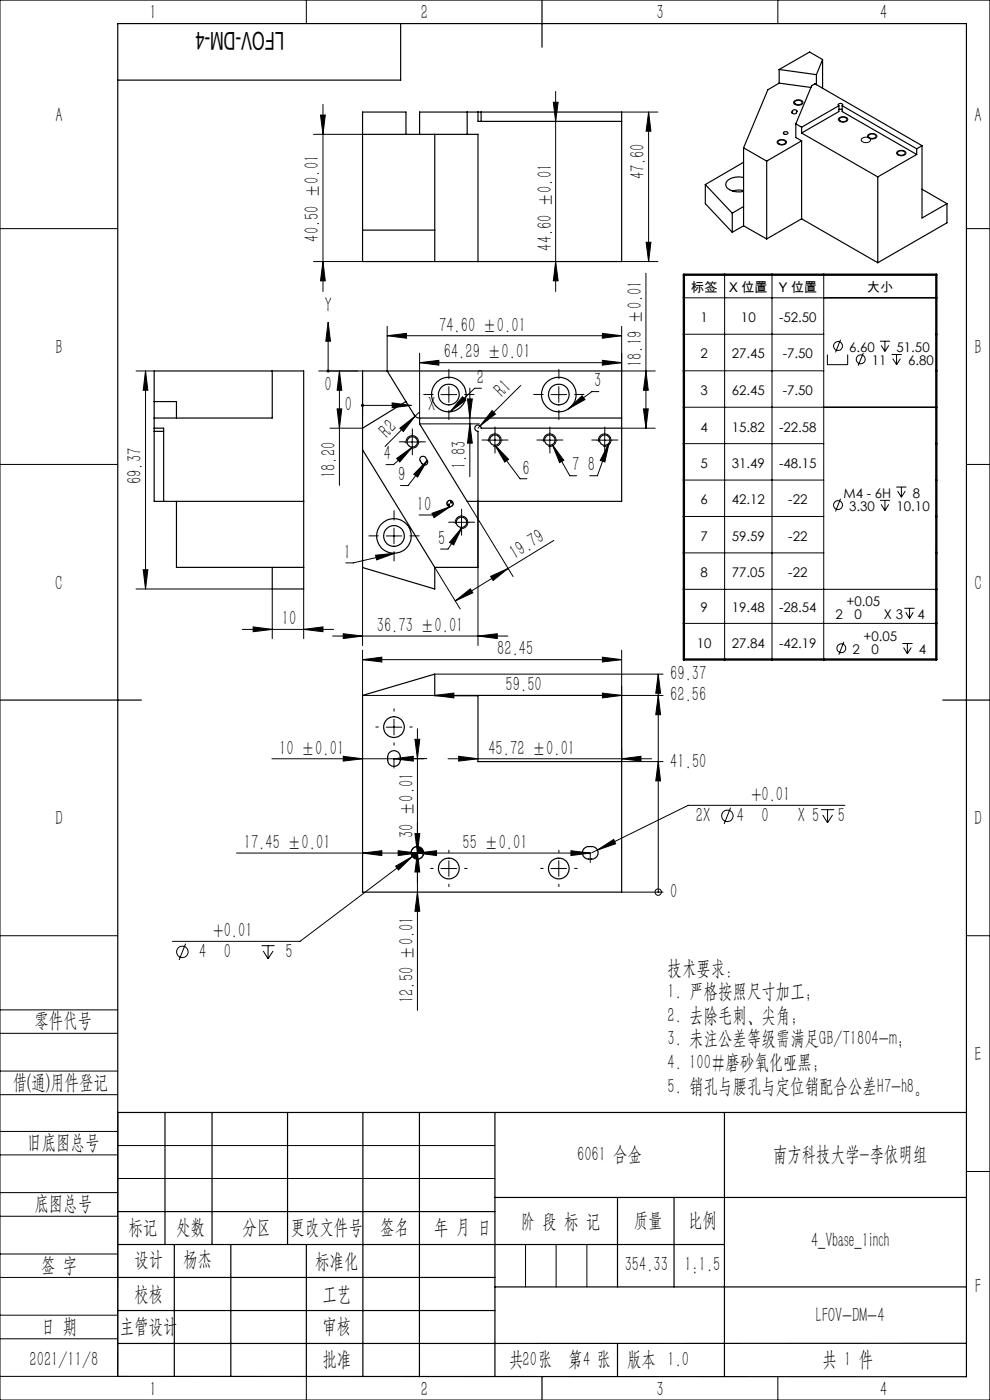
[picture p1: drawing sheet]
<svg xmlns="http://www.w3.org/2000/svg" width="210mm" height="297mm" viewBox="0 0 210 297" stroke-linecap="round" stroke-linejoin="round" font-family="sans-serif">
<g fill="none" stroke="#000" stroke-width=".21">
<path d="M0 0h210v297h-210zM65 0v5M117.9 19.4v42.4M165 0v5M66.5 28.5h10.4M68 24.4h1l-.5 4.1zM68.5 22.2v39.6M117.4 21.7h1l-.5 4zM131.9 23.8h7.7M137.6 23.8v31.7M137.6 23.8l.5 4h-1zM164.9 30a1.16 1.16 0 0 1 1.9 .2 1.13 1.13 0 0 1-1.9-.1z"/>
<path d="M168.5 21.5a1.25 1.25 0 0 1 1.8 .2 1.16 1.16 0 0 1-2 .2zM178 25a1.22 1.22 0 0 1 1.8 .4 1.14 1.14 0 0 1-2-.1zM182.8 29.4a1.2 1.2 0 0 1 1.9 .3 1.14 1.14 0 0 1-2-.1zM184.2 28.5a1.22 1.22 0 0 1 1.8 .4 1.14 1.14 0 0 1-2 0zM190.4 32.1a1.22 1.22 0 0 1 1.8 .4 1.14 1.14 0 0 1-2-.1zM0 48.5h25M66.5 55.5h10.4M68.5 55.5l.5 4.1h-1zM117.9 55.5l.5 4.1h-1zM131.9 55.5h7.7M137 58v32.8M137.1 51.4h1l-.5 4.1z"/>
<path d="M153.7 58.3v81.6M163.8 58.3v81.6M174.7 58.3v81.6M205 48.5h5M28.9 78.7h3.8M30.9 78.7v46.3M30.9 78.7l.5 4.1h-1zM67.6 78.7h9.3M69.6 72.4v6.3M69.6 68.3l.5 4.1h-1zM72 78.7v24.3M72 78.7l.5 4.1h-1z"/>
<path d="M76.9 79.7v8.3M82.1 71.2l4.1-.5v1.1zM82.1 69.2v9.5M82.1 71.2h49.8M89 76.9l4.1-.5v1.1zM89 74.9v13.8M89 76.9h42.9M127.8 70.7l4.1 .5-4.1 .6zM127.8 76.4l4.1 .5-4.1 .6zM131.9 69.2v9.5h7.1M137 78.7l.5 4.1h-1zM145.1 63.2h53.5"/>
<path d="M145.1 70.9h29.6M145.1 78.7h29.6M175.5 75.2v2.2h4.3v-2.2M178.3 72.1l-1.1 2.7M183.1 74.9l-1.1 2.7M186.7 72.4h2.1M186.9 73.3l.8 1.2M187.7 72.4v2.1M188.5 73.3l-.8 1.2M189.1 75.2h2.2M189.4 76.1l.8 1.3M190.2 75.2v2.2"/>
<path d="M191 76.1l-.8 1.3M0 98.5h25M70 90.8h6.9M71.5 86.7h1l-.5 4.1zM76.9 86h6.3M83.2 85.5l4.1 .5-4.1 .5zM84.1 97.3l3.4-2.4-2.7 3.1zM84.8 90.8l3.3-2.5-2.6 3.2zM85.8 93.8h3.3M86.1 94.1a1.34 1.34 0 0 1 1.2-1.7 1.34 1.34 0 0 1 1.5 1.5 1.34 1.34 0 0 1-1.7 1.1M87.5 94.9l-4 3.7h-1.6M87.5 92.1v3.3"/>
<path d="M88.1 88.3l-6.4 6.4M89 89.9h12.7M89 87.4l-.9 .9M90.6 97.7l-2 3.5-.8-.6zM90.6 97.7l-4 5.3h-1.7M93.5 83.7h3.4M95.2 82v3.4M98.1 84.2l.7 .7-3.3 2.4zM99.2 84.6h1l-.5 4.1zM99.7 89.9l.5 4.1h-1zM99.7 82.3v18.8M101.8 90.3l-.4 .5"/>
<path d="M102.1 82.4h-1.4l-5.2 4.9M103.3 93.4h3.3M103.7 93.7a1.34 1.34 0 0 1 1.1-1.7 1.34 1.34 0 0 1 1.5 1.4 1.34 1.34 0 0 1-1.7 1.2M104.4 87.1l.7 .7-3.3 2.5zM105 91.7v3.3M105 94.5l2.9 2.9-.8 .6zM105 94.5l5.3 7.1h1.5M110.5 81.8l-8.7 8.5M115 93.4h3.3M115.3 93.7a1.34 1.34 0 0 1 1.2-1.7 1.34 1.34 0 0 1 1.4 1.4 1.34 1.34 0 0 1-1.6 1.2M116.6 91.7v3.3M116.9 83.7h3.3"/>
<path d="M117.2 94.3l2.4 3.3-.9 .5zM117.2 94.3l3.7 6.6h1.4M118.5 82v3.4M120.5 86.8l3-2.8 .6 .8zM126.6 93.4h3.3M127 93.7a1.34 1.34 0 0 1 1.1-1.7 1.34 1.34 0 0 1 1.5 1.4 1.34 1.34 0 0 1-1.7 1.2M127 83.1h-1.4l-5.1 3.7M128.3 91.7v3.3M129.2 94l-.9 4-1-.3zM129.2 94l-2.5 6.9h-1.6M131.9 90.8h7.1M136.5 86.7h1l-.5 4.1z"/>
<path d="M145.1 86.4h53.5M145.1 94.1h29.6M205 98.5h5M79.7 117.8l4-.4-3.8 1.4zM81.9 113.7h3.3M83.6 112v3.4M83.7 117.4l-8.8 2h-1.6M91.6 108.9l3.9-1.4-3.4 2.3zM95.5 106.1l-.5 .3-.2 .4M95.5 107.5l-3.5 1.8h-3.1M96.1 106.8v.1a.66 .66 0 0 1-.6 .6M96.2 110.8h3.4"/>
<path d="M96.6 111.2a1.34 1.34 0 0 1 1.2-1.7 1.34 1.34 0 0 1 1.5 1.5 1.34 1.34 0 0 1-1.8 1.1M97.9 109.1v3.4M98 111.9l-1.8 3.7-.8-.5zM98 111.9l-3 4.6h-1.5M99.1 106.4l9.7 15.9M101.4 106.4v30.5M117.5 114.6l-20.9 12.9M145.1 101.8h29.6M145.1 109.6h29.6M145.1 117.3h29.6M178.3 105.8l-1.1 2.7M186.7 106.1h2.1"/>
<path d="M186.9 107l.8 1.3M187.7 106.1v2.2M188.5 107l-.8 1.3M190.1 103.3h2.2M190.4 104.2l.8 1.3M191.2 103.3v2.2M192 104.2l-.8 1.3M28.9 125h28.8v10.5M30.4 120.9h1l-.5 4.1zM51.4 133.5h19.4M53.7 133l4 .5-4 .5zM64.4 133.5l4.1-.5v1z"/>
<path d="M64.4 125v10.5M70.6 134.9h37.1M72.8 134.4l4.1 .5-4.1 .6zM76.9 120.4v16.5M76.9 139.9l4.1-.5v1zM76.9 137.9v9.6h63.8M76.9 139.9h55M92.2 120.4l5.4 8.8M96.6 127.5l3.2-2.6 .5 .9zM101.4 134.9l4.1-.5v1.1zM104.1 122.3l3.7-1.7-3.2 2.6zM127.8 139.4l4.1 .5-4.1 .5z"/>
<path d="M131.9 137.9v23.7h8.8M145.1 125h53.5M145.1 132.3h53.5M179 136.2l-1.1 2.7M191.4 136.5h2.2M191.7 137.4l.8 1.3M191.8 129h2.2M192.1 129.9l.8 1.3M192.5 136.5v2.2M192.9 129v2.2M193.3 137.4l-.8 1.3M193.7 129.9l-.8 1.3"/>
<path d="M81.9 154.3h3.3M83.6 152.6v3.3M88 156.8h1l-.5 4.1zM88.5 154.6v59.7M92.2 143h48.5M92.2 147.5l4.1-.5v1.1zM127.8 147l4.1 .5-4.1 .6zM139.6 143v46.3M139.6 147.5l.5 4.1h-1zM139.6 143l.5 4.1h-1zM72.8 160.4l4.1 .6-4.1 .5zM83.6 161l4.1-.6v1.1z"/>
<path d="M83.6 160.9v2M88 176.8h1l-.5 4.1zM88.5 179.6a1.33 1.33 0 0 0-1.3 1.3M90.5 160.9l-32.8 .1M95 161h43.2M97.3 160.4l4.1 .6-4.1 .5zM131.9 161l4.1-.6v1.1zM139.6 161.6l.5 4.1h-1zM155 171.3l-1.4 3.5M174.2 171.8h2.8M174.5 172.9l1 1.7M175.5 171.8v2.8"/>
<path d="M176.6 172.9l-1.1 1.7M179.2 170.8h-33.2l-19.3 9.5M0 198.5h25M50.2 181h75M76.9 181l4.1-.5v1zM83.9 183.8l3.6-2.1-3 2.9zM84.5 180.5l4 .5-4 .5zM86.5 180.9h2M87.5 181.7l-23.9 18h-27M88.5 180.9l.5 4.1h-1zM88.5 189.3l.5 4h-1zM88.5 181l4.1-.5v1z"/>
<path d="M89.6 180.1l-2.1 1.6M89.9 180.9a1.33 1.33 0 0 1-1.4 1.3M93.5 184.3h3.4M95.2 182.6v3.3M116.9 184.3h3.3M118.5 182.6v3.3M121.1 180.5l4.1 .5-4.1 .5zM125.2 180.9v2.1M126.7 180.3l3.5-2.2 .4 .9zM126.7 180.3l-1.2 .6M131.9 189.3h8.8M139.6 189.3h.1"/>
<path d="M205 198.5h5M0 214.2h25M0 219.2h25M39.4 200.2l-1.4 3.5M55.5 200.6h2.7M55.8 201.8l1.1 1.6M56.9 200.6v2.8M57.9 201.8l-1 1.6M0 232.2h25M0 227.2h25M25 236v56h-25M0 245h25"/>
<path d="M0 240h25M0 258h25M0 253h25M25 243h80M25 250h80M205 248.5h5M0 271h25M0 266h25M0 279h25M111.5 264v9M118 264v9M124.5 264v9"/>
<path d="M0 284h25M65 292.1v4.9M153.7 292h.1M165 292v5"/>
<circle cx="177.8" cy="73.4" r=".95"/>
<circle cx="182.6" cy="76.2" r=".95"/>
<circle cx="177.8" cy="107.2" r=".94"/>
<circle cx="178.5" cy="137.5" r=".94"/>
<circle cx="154.3" cy="173.1" r="1.22"/>
<circle cx="139.6" cy="189.2" r=".68"/>
<circle cx="38.7" cy="201.9" r="1.22"/>
</g>
<path d="M145.1 58.3h53.5v81.6h-53.5z" fill="none" stroke="#000" stroke-width=".5"/>
<g fill="none" stroke="#000" stroke-width=".21" stroke-dasharray="30.5 1.3 1.3 1.3">
<path d="M85.8 93.7h-1.1M87.5 92.1v-1.1M87.5 95.4v1.1M89.1 93.7h1.1M91.9 83.7h-2M95.2 80.3v-2M95.2 87v2M98.6 83.7h2M103.3 93.4h-1.1M105 91.7v-1.1M105 95v1.1M106.7 93.4h1.1"/>
<path d="M115 93.4h-1.1M115.2 83.7h-2M116.6 91.7v-1.1M116.6 95v1.1M118.3 93.4h1.1M118.6 80.3v-2M118.6 87v2M121.9 83.7h2M126.6 93.4h-1.1M128.3 91.7v-1.1M128.3 95v1.1M130 93.4h1.1"/>
<path d="M80.3 113.7h-2M83.6 110.3v-2M83.6 117v2M86.9 113.7h2M96.3 110.8h-1.1M97.9 109.1v-1.1M97.9 112.5v1.1M99.6 110.8h1.1M80.3 154.2h-.6M83.6 150.9v-.5M83.6 157.6v.5M86.9 154.2h.6"/>
<path d="M91.9 184.2h-.5M95.2 180.9v-.5M95.2 187.6v.5M98.6 184.2h.5M115.2 184.2h-.5M118.6 180.9v-.5M118.6 187.6v.5M121.9 184.2h.5"/>
</g>
<g fill="none" stroke="#000" stroke-width=".25">
<path d="M85 5v12h-60M115 0v10M165.3 17.6l-2.4 1.4-5.2 12.4M165.3 17.6l6.7 1M165.3 14.7l7.9 1.1M165.3 14.7v2.9M173.2 15.8v2.2M174.5 12.6l-1.3 3.2M174.5 12.6l-2.8-1.6-6.4 3.7M174.5 12.6v6.1M76.9 28.5h24.5v27M92.2 28.5v27"/>
<path d="M99.1 23.8v4.7M101.4 23.8h.7M101.4 23.8h-12.4v4.7M101.4 23.8v1.9h30.5M102.1 23.8h29.8v31.7h-55v-31.7h9.2v4.7M102.1 23.8v1.9M149.6 39.2l5.7 6M149.6 39.2v4l5.7 6.1M157.7 37.7a3.1 3.1 0 0 0-3.7 1.2 1.78 1.78 0 0 0 1.8 1.7h1.9M157.7 31.4l4.9 2.8M157.7 31.4v16.5M157.7 34.4l-8.1 4.8"/>
<path d="M162.6 34.2v16.5M165.1 29.9a1 1 0 0 1 1.6 .3 .88 .88 0 0 1-.9 .5 .88 .88 0 0 1-.8-.6zM166.2 28h.1a.41 .41 0 0 1 .6-.1 .41 .41 0 0 1 .1 .5 .46 .46 0 0 1-.5 .1 .46 .46 0 0 1-.3-.5zM168 23.8v.1M168.1 23.5a.53 .53 0 0 1 .5-.2 .53 .53 0 0 1 .5 .3 .55 .55 0 0 1-.5 .6 .55 .55 0 0 1-.6-.4M168.1 23.5l-.1 .3M168.1 23.5v.6M168.7 21.4a.91 .91 0 0 1 1.4 .5 .97 .97 0 0 1-1.6-.2zM168.8 26.3v2.9l1.2 .7M168.8 26.3l1.2 .7M168.8 26.3l3.4-8.1 .7-.4 22.7 13.1M170 27v1.2"/>
<path d="M170 29.9v16.5M170 28.2l16.2 9.3M170 29.9l-7.4 4.3M177.9 22.4a.35 .35 0 0 1 .1-.5 .35 .35 0 0 1 .5 .1l.3 .2-.2 .2M177.9 23.2h.7M177.9 22.4l-7.9 4.6M177.9 22.4v1.3l-7.9 4.5M178.1 25.1a1.01 1.01 0 0 1 1.6 .3 .88 .88 0 0 1-.9 .4 .88 .88 0 0 1-.8-.6zM178.6 22.4l15.9 9.2M178.6 22.4v1.3l15.9 9.1M184.4 28.6a1 1 0 0 1 1.4 .3 .88 .88 0 0 1-.8 .5 .88 .88 0 0 1-.8-.6zM186.2 37.5v18.2"/>
<path d="M190.5 32.2a1 1 0 0 1 1.5 .3 .88 .88 0 0 1-.8 .5 .88 .88 0 0 1-.8-.7zM194.5 32.8l-8.3 4.7M194.5 31.6v1.2M195.6 30.9l-1.1 .7M195.6 30.9v15.3l5.3-3M76.9 48.8h15.3M155.3 45.2v4.1M157.7 40.4a4.4 4.4 0 0 0-2.3 .1M157.7 47.9l4.9 2.8M157.7 43.8l-2.4 1.4M157.7 47.9l-2.4 1.4M170 46.4l16.2 9.3"/>
<path d="M170 46.4l-7.4 4.3M195.6 40.1l5.3 3.1M200.9 43.2v4.1l-14.7 8.4M57.7 78.7v10h-25M82.1 78.7l4 6.5M32.7 90.8v.7M32.7 85.2h4.7v3.5M32.7 90.8h2v15.6M32.7 91.5v14.9h31.7M32.7 90.8v-12.1h31.7v46.3h-6.7v-4.6M32.7 91.5h2M76.9 95.4l15.3 25"/>
<path d="M86.1 85.2l1.8 2.8a1.21 1.21 0 0 0 1.1 .7M86.1 85.2l-9.2 5.6M89 88.7v1.2l10.1 16.5h32.8v-27.7h-55v41.7l15.3 4.6v-4.6M89 88.7h42.9M89.1 97.1l.4-.3h.5l.6 .9a.66 .66 0 0 1-.2 .9 .66 .66 0 0 1-.9-.2l-.4-.8zM131.9 90.8h-29.8a.66 .66 0 0 0-.7-.6 .66 .66 0 0 0-.7 .6 .66 .66 0 0 0 .7 .7v28.9h-9.2M37.4 106.4v14h27M0 148.5h30M76.9 147.5l15.3-4.5v4.6h9.2v14h30.5v27.7h-55zM82.6 159.6a1.44 1.44 0 0 1 1.8-.1 1.44 1.44 0 0 1 .5 1.8 1.34 1.34 0 0 1-1.3 1.3 1.34 1.34 0 0 1-1.4-1.3l.1-1zM200 148.5h10M123.8 180.2a1.9 1.9 0 0 1 3.1 .5 1.49 1.49 0 0 1-2 1.5 1.34 1.34 0 0 1-1.1-2z"/>
<path d="M25 236h180M35 236v28M45 236v28M61 236v28M77 236v56M89 236v56M105 236v56M153.7 236v56M25 257h80M105 254h100M131 254v19M143 254v19"/>
<path d="M25 264h128.7M25 271h80M25 278h80M37 264v28M49 264v28M65 264.1v28M105 273h100M25 292l180 .1v-287.1h-180v287M115 292v5M131 285v7M205 285h-180"/>
<circle cx="87.5" cy="93.8" r="1.1"/>
<circle cx="95.2" cy="83.7" r="2.2"/>
<circle cx="95.2" cy="83.7" r="3.7"/>
<circle cx="105" cy="93.4" r="1.1"/>
<circle cx="116.6" cy="93.4" r="1.1"/>
<circle cx="118.5" cy="83.7" r="2.2"/>
<circle cx="118.5" cy="83.7" r="3.7"/>
<circle cx="128.3" cy="93.4" r="1.1"/>
<circle cx="83.6" cy="113.7" r="2.19"/>
<circle cx="83.6" cy="113.7" r="3.7"/>
<circle cx="95.5" cy="106.8" r=".66"/>
<circle cx="97.9" cy="110.8" r="1.1"/>
<circle cx="83.6" cy="154.2" r="2.2"/>
<circle cx="88.5" cy="180.9" r="1.32"/>
<circle cx="95.2" cy="184.3" r="2.19"/>
<circle cx="118.5" cy="184.3" r="2.19"/>
</g>
<g fill="#000">
<path d="M84.8 90.8l3.3-2.5-2.6 3.2zM104.4 87.1l.7 .7-3.3 2.5z"/>
<path d="M68 24.4h1l-.5 4.1zM68.5 55.5l.5 4.1h-1zM88 156.8h1l-.5 4.1zM88.5 180.9l.5 4.1h-1zM88 176.8h1l-.5 4.1zM88.5 189.3l.5 4h-1z"/>
<path d="M137.6 23.8l.5 4h-1zM137.1 51.4h1l-.5 4.1zM117.4 21.7h1l-.5 4zM117.9 55.5l.5 4.1h-1z"/>
<path d="M30.9 78.7l.5 4.1h-1zM30.4 120.9h1l-.5 4.1z"/>
<path d="M72 78.7l.5 4.1h-1zM71.5 86.7h1l-.5 4.1z"/>
<path d="M82.1 71.2l4.1-.5v1.1zM127.8 70.7l4.1 .5-4.1 .6z"/>
<path d="M89 76.9l4.1-.5v1.1zM127.8 76.4l4.1 .5-4.1 .6zM83.9 183.8l.6 .8 3-2.9zM126.7 180.3l3.9-1.3-.4-.9z"/>
<path d="M99.7 89.9l.5 4.1h-1zM99.2 84.6h1l-.5 4.1z"/>
<path d="M136.5 86.7h1l-.5 4.1zM137 78.7l.5 4.1h-1z"/>
<path d="M79.7 117.8l4-.4-3.8 1.4zM84.1 97.3l3.4-2.4-2.7 3.1zM90.6 97.7l-2 3.5-.8-.6zM98.1 84.2l.7 .7-3.3 2.4zM91.6 108.9l3.9-1.4-3.4 2.3zM98 111.9l-1.8 3.7-.8-.5zM105 94.5l2.9 2.9-.8 .6zM117.2 94.3l2.4 3.3-.9 .5zM120.5 86.8l3-2.8 .6 .8zM129.2 94l-.9 4-1-.3zM94.8 106.8v.1a.66 .66 0 0 0 .7 .6v-.7zM95.5 106.1v.7h.6l-.2-.5zM83.2 85.5l4.1 .5-4.1 .5zM69.6 68.3l.5 4.1h-1zM76.7 85.8l-.1 .2h.3h-.3a.34 .34 0 0 0 .4 .3 .34 .34 0 0 0 .2-.5 .34 .34 0 0 0-.5 0zM69.4 78.4l-.1 .3h.3h-.3a.34 .34 0 0 0 .4 .3 .34 .34 0 0 0 .2-.4 .34 .34 0 0 0-.5-.2z"/>
<path d="M64.4 133.5l4.1-.5v1zM53.7 133l4 .5-4 .5z"/>
<path d="M76.9 139.9l4.1-.5v1zM127.8 139.4l4.1 .5-4.1 .5z"/>
<path d="M96.6 127.5l3.2-2.6 .5 .9zM104.1 122.3l3.7-1.7-3.2 2.6z"/>
<path d="M101.4 134.9l4.1-.5v1.1zM72.8 134.4l4.1 .5-4.1 .6z"/>
<path d="M92.2 147.5l4.1-.5v1.1zM127.8 147l4.1 .5-4.1 .6z"/>
<path d="M131.9 161l4.1-.6v1.1zM97.3 160.4l4.1 .6-4.1 .5z"/>
<path d="M139.6 161.6l.5 4.1h-1zM139.6 147.5l.5 4.1h-1zM139.6 143l.5 4.1h-1z"/>
<path d="M87.2 180.9a1.33 1.33 0 0 0 1.3 1.3v-1.3zM88.5 179.6v1.3h1.4v-.1a1.35 1.35 0 0 0-1.4-1.2z"/>
<path d="M84.5 180.5l4 .5-4 .5zM76.9 181l4.1-.5v1zM83.6 161l4.1-.6v1.1zM72.8 160.4l4.1 .6-4.1 .5z"/>
<path d="M88.5 181l4.1-.5v1zM121.1 180.5l4.1 .5-4.1 .5z"/>
</g>
<text font-size="5.2" x="60.2" y="6.9" transform="rotate(-180 60.2 6.9)">LFOV-DM-4</text>
<g font-size="4.4">
<text x="31.7" y="4.1">1</text>
<text x="89.2" y="4.1">2</text>
<text x="139.2" y="4.1">3</text>
<text x="186.7" y="4.1">4</text>
<text x="11.7" y="25.9">A</text>
<text x="206.7" y="25.9">A</text>
<text x="136.7" y="38.1" transform="rotate(-90 136.7 38.1)">47.60</text>
<text x="67.7" y="51.3" transform="rotate(-90 67.7 51.3)">40.50 ±0.01</text>
<text x="117" y="53.2" transform="rotate(-90 117 53.2)">44.60 ±0.01</text>
<text x="68.9" y="66.1">Y</text>
<text x="93.2" y="70.3">74.60 ±0.01</text>
<text x="11.7" y="75.1">B</text>
<text x="94.2" y="76.1">64.29 ±0.01</text>
<text x="136.1" y="77.9" transform="rotate(-90 136.1 77.9)">18.19 ±0.01</text>
<text x="206.7" y="75.1">B</text>
<text x="68.9" y="83">0</text>
<text x="101.1" y="81.5">2</text>
<text x="126" y="82.1">3</text>
<text x="73.2" y="87.3">0</text>
<text x="90.8" y="87.3">X</text>
<text x="106.6" y="84.4" transform="rotate(-45 106.6 84.4)">R1</text>
<text x="82.2" y="93" transform="rotate(-45 82.2 93)">R2</text>
<text x="71.1" y="101.4" transform="rotate(-90 71.1 101.4)">18.20</text>
<text x="81.4" y="97.6">4</text>
<text x="98.8" y="99.6" transform="rotate(-90 98.8 99.6)">1.83</text>
<text x="110.8" y="100.7">6</text>
<text x="121.3" y="100">7</text>
<text x="124.7" y="100">8</text>
<text x="30" y="102.7" transform="rotate(-90 30 102.7)">69.37</text>
<text x="84.5" y="102.1">9</text>
<text x="88.4" y="108.3">10</text>
<text x="72.9" y="118.5">1</text>
<text x="93" y="115.6">5</text>
<text x="109.2" y="118.7" transform="rotate(-31 109.2 118.7)">19.79</text>
<text x="11.7" y="125.1">C</text>
<text x="206.7" y="125.1">C</text>
<text x="59.8" y="132.6">10</text>
<text x="79.9" y="134.1">36.73 ±0.01</text>
<text x="105.5" y="139">82.45</text>
<text x="107.3" y="146.7">59.50</text>
<text x="142.2" y="144.3">69.37</text>
<text x="142.2" y="148.8">62.56</text>
<text x="59.2" y="160.1">10 ±0.01</text>
<text x="103.6" y="160.1">45.72 ±0.01</text>
<text x="142.2" y="162.9">41.50</text>
<text x="159.4" y="170">+0.01</text>
<text x="11.7" y="175.1">D</text>
<text x="87.7" y="177.7" transform="rotate(-90 87.7 177.7)">30 ±0.01</text>
<text x="147.6" y="174.4">2X</text>
<text x="156.3" y="174.4">4</text>
<text x="161.5" y="174.4">0</text>
<text x="169.2" y="174.4">X 5</text>
<text x="177.7" y="174.4">5</text>
<text x="206.7" y="175.1">D</text>
<text x="51.7" y="180.1">17.45 ±0.01</text>
<text x="98.1" y="180.1">55 ±0.01</text>
<text x="142.2" y="190.5">0</text>
<text x="42.2" y="203.2">4</text>
<text x="45.3" y="198.9">+0.01</text>
<text x="47.5" y="203.2">0</text>
<text x="60.6" y="203.2">5</text>
<text x="141.6" y="206.8">技术要求：</text>
<text x="87.7" y="212.8" transform="rotate(-90 87.7 212.8)">12.50 ±0.01</text>
<text x="141.6" y="211.8">1. 严格按照尺寸加工；</text>
<text x="7.3" y="217.9">零件代号</text>
<text x="141.6" y="216.8">2. 去除毛刺、尖角；</text>
<text x="141.6" y="221.8">3. 未注公差等级需满足GB/T1804-m;</text>
<text x="141.6" y="226.8">4. 100#磨砂氧化哑黑;</text>
<text x="206.7" y="225.1">E</text>
<text x="2.7" y="231">借(通)用件登记</text>
<text x="141.6" y="231.8">5. 销孔与腰孔与定位销配合公差H7-h8。</text>
<text x="5.8" y="243.7">旧底图总号</text>
<text x="122.4" y="246.2">6061 合金</text>
<text x="164" y="246.2">南方科技大学-李依明组</text>
<text x="7.3" y="256.8">底图总号</text>
<text x="27.2" y="261.9">标记</text>
<text x="37.4" y="261.9">处数</text>
<text x="51.5" y="261.9">分区</text>
<text x="61.7" y="261.9">更改文件号</text>
<text x="80.6" y="261.9">签名</text>
<text x="92.1" y="261.9">年 月 日</text>
<text x="110.5" y="260.4">阶 段 标 记</text>
<text x="134.4" y="260.4">质量</text>
<text x="145.9" y="260.4">比例</text>
<text x="8.7" y="269.8">签 字</text>
<text x="28.5" y="268.7">设计</text>
<text x="38.9" y="268.7">杨杰</text>
<text x="66.9" y="269">标准化</text>
<text x="132.5" y="269.7">354.33</text>
<text x="145.2" y="269.7">1:1.5</text>
<text x="172" y="264.6">4_Vbase_1inch</text>
<text x="28.5" y="275.9">校核</text>
<text x="68.4" y="275.9">工艺</text>
<text x="206.8" y="274.4">F</text>
<text x="173" y="280.6">LFOV-DM-4</text>
<text x="8.7" y="282.9">日 期</text>
<text x="25.4" y="282.9">主管设计</text>
<text x="68.4" y="282.8">审核</text>
<text x="6.3" y="289.9">2021/11/8</text>
<text x="68.4" y="289.9">批准</text>
<text x="108" y="289.9">共 张</text>
<text x="110.8" y="289.9">20</text>
<text x="120.5" y="289.9">第 张</text>
<text x="123.7" y="289.9">4</text>
<text x="133" y="289.9">版本 1.0</text>
<text x="174.5" y="289.9">共 1 件</text>
<text x="31.7" y="296.2">1</text>
<text x="89.2" y="296.2">2</text>
<text x="139.2" y="296.2">3</text>
<text x="186.7" y="296.2">4</text>
</g>
<g font-size="2.8">
<text x="146.6" y="62">标签</text>
<text x="154.7" y="62">X 位置</text>
<text x="165.2" y="62">Y 位置</text>
<text x="183.9" y="62">大小</text>
<text x="148.6" y="68.4">1</text>
<text x="157.2" y="68.4">10</text>
<text x="165.3" y="68.4">-52.50</text>
<text x="148.6" y="76">2</text>
<text x="155.2" y="76">27.45</text>
<text x="166" y="76">-7.50</text>
<text x="180.1" y="74.7">6.60</text>
<text x="184.9" y="77.5">11</text>
<text x="190.2" y="74.7">51.50</text>
<text x="192.6" y="77.5">6.80</text>
<text x="148.6" y="83.8">3</text>
<text x="155.2" y="83.8">62.45</text>
<text x="166" y="83.8">-7.50</text>
<text x="148.6" y="91.5">4</text>
<text x="155.2" y="91.5">15.82</text>
<text x="165.3" y="91.5">-22.58</text>
<text x="148.6" y="99.2">5</text>
<text x="155.2" y="99.2">31.49</text>
<text x="165.3" y="99.2">-48.15</text>
<text x="148.6" y="107">6</text>
<text x="155.2" y="107">42.12</text>
<text x="167.2" y="107">-22</text>
<text x="178.9" y="105.6">M4 - 6H</text>
<text x="193.7" y="105.6">8</text>
<text x="180.1" y="108.4">3.30</text>
<text x="190.2" y="108.4">10.10</text>
<text x="148.6" y="114.7">7</text>
<text x="155.2" y="114.7">59.59</text>
<text x="167.2" y="114.7">-22</text>
<text x="148.6" y="122.4">8</text>
<text x="155.2" y="122.4">77.05</text>
<text x="167.2" y="122.4">-22</text>
<text x="148.6" y="129.9">9</text>
<text x="155.2" y="129.9">19.48</text>
<text x="165.3" y="129.9">-28.54</text>
<text x="177.2" y="131.3">2</text>
<text x="179.5" y="128.5">+0.05</text>
<text x="181.3" y="131.3">0</text>
<text x="187.5" y="131.3">X 3</text>
<text x="194.6" y="131.3">4</text>
<text x="147.8" y="137.4">10</text>
<text x="155.2" y="137.4">27.84</text>
<text x="165.3" y="137.4">-42.19</text>
<text x="183.2" y="136">+0.05</text>
<text x="180.8" y="138.8">2</text>
<text x="184.9" y="138.8">0</text>
<text x="194.9" y="138.8">4</text>
</g>
</svg>
